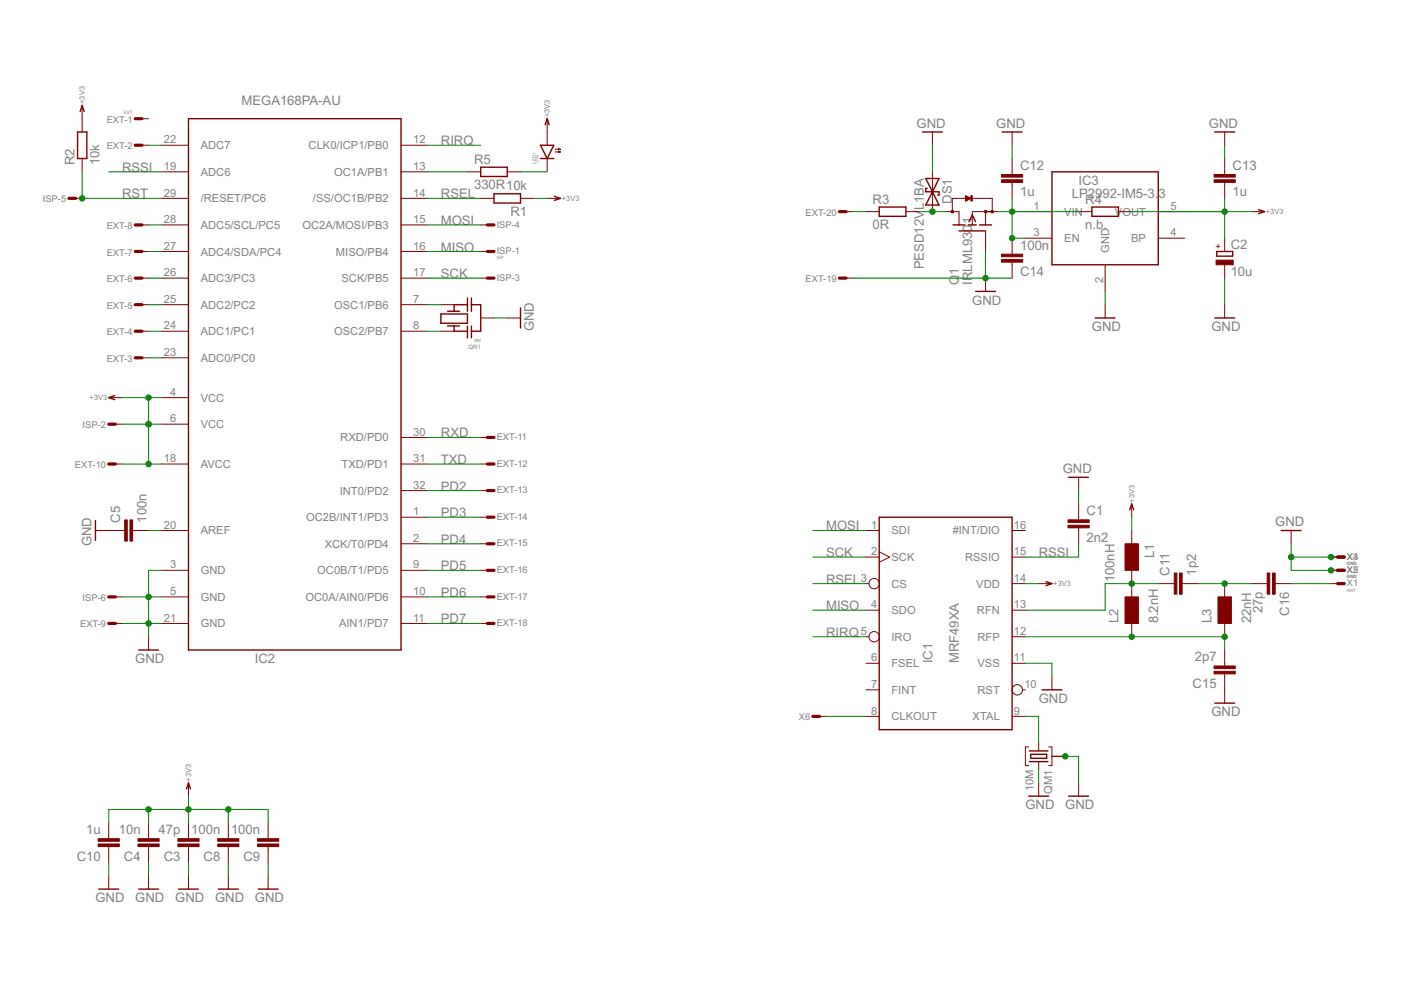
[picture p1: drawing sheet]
<svg xmlns="http://www.w3.org/2000/svg" width="297mm" height="210mm" viewBox="0 0 297 210" stroke-linecap="round" stroke-linejoin="round" font-family="sans-serif">
<g fill="none" stroke="#800000" stroke-width=".3">
<path d="M16.4 28h2v5.6h-2zM17 23.6l.4-1.2 .4 1.2M40 25.2h45v112.6h-45zM101.9 35.5h5.6v1.9h-5.6zM114.6 33.6h2.8M114.6 30.8h2.8l-1.4 2.8zM115.6 26.4l.4-1.2 .4 1.2M195.6 28h4.2M196.3 37.8h2.8l-1.4 2.9zM196.6 39.9h-.3v.8h2.8v.7h-.3M212.5 28h4.2M223 36.4h22.6v19.7h-22.6z"/>
<path d="M257.6 28h4.2M104.7 41.1h5.7v2h-5.7zM117.6 41.6l1.2 .5-1.2 .4M186.4 43.9h5.7v2h-5.7zM197.7 40.7l1.4 2.8h-2.8zM202.1 47.7h2.5M203.3 49h5.7M205.3 47.7h1.7M205.4 47l.7-1.4 .7 1.4M207.7 47.7h2.5M231.5 43.9h5.6v2h-5.6zM258 53.3h3.3v1h-3.3z"/>
<path d="M266.8 44.4l1.3 .5-1.3 .4M93.5 66.6h5.6v1.9h-5.6zM94.9 69.1h2.5M94.9 66h2.5M96.3 69.1v1.1h2.8M99.1 64.6h-2.8v1.4M99.1 63.2v2.8M99.1 69.1v2.5M99.9 64.6h2v5.6h-2M99.9 63.2v2.8M99.9 69.1v2.5M110.4 65.3v4.2"/>
<path d="M206.8 61.8h4.3M232.2 67.4h4.2M257.6 67.4h4.2M24.3 83.9l-1.2 .4 1.2 .4M20.2 110.4v4.2M186.4 109.7h28.2v45h-28.2zM226.6 101.2h4.2M239.5 108.1l.4-1.3 .5 1.3M271.6 112.5h4.2M29.4 137.8h4.2M221.8 123.3l1.2 .4-1.2 .5M218.2 159.2h4"/>
<path d="M218.5 159.9h3.4v.9h-3.4zM220.9 146.3h4.2M257.6 149.1h4.2M39.5 167.3l.5-1.3 .4 1.3M218.1 168.8h4.2M218.2 161.5h4M226.6 168.8h4.2M20.9 188.5h4.3M29.4 188.5h4.2M37.8 188.5h4.3M46.3 188.5h4.2M54.7 188.5h4.3"/>
</g>
<g fill="none" stroke="#800000" stroke-width=".21">
<path d="M17.4 22.4v5.6M17.4 33.6v2.8M28.7 30.8h2.8M28.7 25.2h2.8M34.3 30.8h5.7M34.3 36.4h5.7M85 30.8h5.7M85 36.4h5.7M99.1 36.4h2.8M107.5 36.4h2.9M116 25.2v5.6M116 33.6v2.8"/>
<path d="M117.7 31.6h1.1M117.7 32.2h1.1M118.4 31.5l.4 .1-.4 .2zM118.4 32.1l.4 .1-.4 .1zM197.7 28v2.8M197.7 36.4v8.5M214.6 28v2.8M214.6 33.6v3.4M214.6 38.7v3.4M259.7 28v2.8M259.7 33.6v3.4M259.7 38.7v3.4"/>
<path d="M14.6 42.1h2.8M28.7 47.7h2.8M28.7 53.3h2.8M28.7 59h2.8M34.3 42.1h5.7M34.3 47.7h5.7M34.3 53.3h5.7M34.3 59h5.7M85 42.1h5.7M85 47.7h5.7M85 53.3h5.7M85 59h5.7"/>
<path d="M101.9 42.1h2.8M101.9 47.7h2.8M101.9 53.3h2.8M101.9 59h2.8M110.4 42.1h2.8M116 42.1h2.8M178 59h2.8M178 44.9h2.8M183.6 44.9h2.8M192.1 44.9h2.8M200.5 44.9h2.8v2.8M201.9 44.9v-2.8h8.5v2.8"/>
<path d="M204.7 41.5l1.2 .6-1.2 .5zM204.7 42.5h.2M204.7 42.4h.4M204.7 42.3h.7M204.7 42.1h1M204.7 41.9h.8M204.7 41.7h.5M204.7 41.6h.2M209 44.9v2.8M209 49v4.3M209 59v2.8M211.8 44.9h-5.7v2.8"/>
<path d="M214.6 50.5v3.4M214.6 55.6v3.4M217.4 50.5h5.6M217.4 44.9h5.6M228.7 44.9h2.8M234.3 56.1v5.7M237.1 44.9h2.8M245.6 50.5h5.6M245.6 44.9h5.6M259.7 50.5v2.8M259.7 56.1v2.9M265.3 44.9h2.8"/>
<path d="M28.7 70.2h2.8M28.7 64.6h2.8M28.7 75.9h2.8M34.3 70.2h5.7M34.3 64.6h5.7M34.3 75.9h5.7M85 70.2h5.7M85 64.6h5.7M93.5 70.2h2.8M93.5 64.6h2.8M101.9 67.4h2.8M107.5 67.4h2.9"/>
<path d="M234.3 64.6v2.8M259.7 64.6v2.8M23.1 98.4h2.8M23.1 89.9h2.8M23.1 84.3h2.8M34.3 98.4h5.7M34.3 89.9h5.7M34.3 84.3h5.7M85 92.8h5.7M85 98.4h5.7M101.9 92.8h2.8M101.9 98.4h2.8"/>
<path d="M20.2 112.5h6.2M28.1 112.5h3.4M34.3 112.5h5.7M85 104h5.7M85 109.7h5.7M85 115.3h5.7M101.9 104h2.8M101.9 109.7h2.8M101.9 115.3h2.8M183.6 112.5h2.8M183.6 118.1h2.8M186.4 117l2.2 1.1-2.2 1.1"/>
<path d="M214.6 112.5h2.8M214.6 118.1h2.8M228.7 101.2v2.8M228.7 106.8v3.4M228.7 111.9v3.4M239.9 106.8v2.9M239.9 112.5v2.8M273.7 112.5v2.8M282.2 118.1h2.8M23.1 126.6h2.8M23.1 132.2h2.8M31.5 135v2.8"/>
<path d="M34.3 120.9h5.7M34.3 126.6h5.7M34.3 132.2h5.7M85 120.9h5.7M85 126.6h5.7M85 132.2h5.7M101.9 120.9h2.8M101.9 126.6h2.8M101.9 132.2h2.8M183.6 123.7h.6M183.6 129.4h2.8M183.6 135h.6"/>
<path d="M214.6 123.7h2.8M214.6 129.4h2.8M214.6 135h2.8M220.2 123.7h2.8M239.9 120.9v5.7M239.9 132.2v2.8M245.6 123.7h3.4M250.6 123.7h3.4M259.7 123.7v2.9M259.7 132.2v2.8M259.7 137.8v3.4M265.3 123.7h3.4"/>
<path d="M270.4 123.7h3.3M282.2 123.7h2.8M282.2 120.9h2.8M172.3 151.9h2.9M183.6 140.6h2.8M183.6 146.3h2.8M183.6 151.9h2.8M214.6 140.6h2.8M214.6 151.9h2.8M216.8 146.3h.6M218.1 158.4h-.7v3.9h.7M220.2 157.5v1.7"/>
<path d="M222.3 158.4h.7v3.9h-.7M223 143.4v2.9M259.7 142.9v6.2M23.1 174.4v3.4M23.1 179.5v3.4M31.5 174.4v3.4M31.5 179.5v3.4M40 166v2.8M40 174.4v3.4M40 179.5v3.4M48.4 174.4v3.4M48.4 179.5v3.4"/>
<path d="M56.9 174.4v3.4M56.9 179.5v3.4M220.2 161.5v1.7M220.2 166v2.8M223 160.4h2.8M228.7 166v2.8M23.1 185.7v2.8M31.5 185.7v2.8M40 185.7v2.8M48.4 185.7v2.8M56.9 185.7v2.8"/>
<circle cx="185.3" cy="123.7" r="1.1"/>
<circle cx="185.3" cy="135" r="1.1"/>
<circle cx="215.7" cy="146.3" r="1.1"/>
</g>
<g fill="#800000" stroke="#800000" stroke-width=".21">
<path d="M226.4 111.4h4.5v.5h-4.5z"/>
<path d="M226.4 110.2h4.5v.6h-4.5z"/>
<path d="M37.7 177.8h4.5v.6h-4.5z"/>
<path d="M37.7 178.9h4.5v.6h-4.5z"/>
<path d="M29.3 177.8h4.4v.6h-4.4z"/>
<path d="M29.3 178.9h4.4v.6h-4.4z"/>
<path d="M27.6 110.2h.5v4.5h-.5z"/>
<path d="M26.4 110.2h.6v4.5h-.6z"/>
<path d="M46.2 177.8h4.5v.6h-4.5z"/>
<path d="M46.2 178.9h4.5v.6h-4.5z"/>
<path d="M54.6 177.8h4.5v.6h-4.5z"/>
<path d="M54.6 178.9h4.5v.6h-4.5z"/>
<path d="M20.8 177.8h4.5v.6h-4.5z"/>
<path d="M20.8 178.9h4.5v.6h-4.5z"/>
<path d="M205.8 41.5h.3v1.1h-.3z"/>
<path d="M212.3 38.1h4.5v.6h-4.5z"/>
<path d="M212.3 37h4.5v.5h-4.5z"/>
<path d="M257.4 38.1h4.5v.6h-4.5z"/>
<path d="M257.4 37h4.5v.5h-4.5z"/>
<path d="M212.3 53.9h4.5v.5h-4.5z"/>
<path d="M212.3 55h4.5v.6h-4.5z"/>
<path d="M238.5 115.3h2.9v5.6h-2.9z"/>
<path d="M238.5 126.6h2.9v5.6h-2.9z"/>
<path d="M258.2 126.6h2.9v5.6h-2.9z"/>
<path d="M250.1 121.5h.5v4.5h-.5z"/>
<path d="M249 121.5h.5v4.5h-.5z"/>
<path d="M257.4 141.2h4.5v.6h-4.5z"/>
<path d="M257.4 142.3h4.5v.6h-4.5z"/>
<path d="M268.7 121.5h.5v4.5h-.5z"/>
<path d="M269.8 121.5h.6v4.5h-.6z"/>
<path d="M257.8 55.2h3.7v.9h-3.7z"/>
</g>
<g fill="none" stroke="#800000" stroke-width=".68">
<path d="M28.7 25.2h1.4M28.7 30.8h1.4M14.6 42.1h1.4M28.7 53.3h1.4M28.7 59h1.4M28.7 47.7h1.4M103.3 53.3h1.4M103.3 59h1.4M103.3 47.7h1.4M178 59h1.4M178 44.9h1.4M28.7 75.9h1.4"/>
<path d="M28.7 70.2h1.4M28.7 64.6h1.4M23.1 89.9h1.4M23.1 98.4h1.4M103.3 98.4h1.4M103.3 92.8h1.4M103.3 104h1.4M103.3 109.7h1.4M103.3 115.3h1.4M283.6 118.1h1.4M23.1 126.6h1.4M23.1 132.2h1.4"/>
<path d="M103.3 126.6h1.4M103.3 132.2h1.4M103.3 120.9h1.4M283.6 120.9h1.4M283.6 123.7h1.4M172.3 151.9h1.5"/>
</g>
<g fill="#800000" stroke="#800000" stroke-width=".21">
<circle cx="201.9" cy="44.9" r=".28"/>
<circle cx="210.4" cy="44.9" r=".28"/>
<circle cx="209" cy="44.9" r=".28"/>
</g>
<g fill="none" stroke="#008000" stroke-width=".21">
<path d="M17.4 36.4v5.7h16.9M23.1 36.4h11.2M31.5 30.8h2.8M90.7 30.8h11.2M90.7 36.4h8.4M110.4 36.4h5.6M197.7 30.8v5.6M214.6 30.8v2.8M259.7 30.8v2.8M31.5 59h2.8M31.5 47.7h2.8M31.5 53.3h2.8"/>
<path d="M90.7 59h11.2M90.7 42.1h11.2M90.7 47.7h11.2M90.7 53.3h11.2M113.2 42.1h2.8M180.8 59h33.8M180.8 44.9h2.8M194.9 44.9h5.6M209 53.3v5.7M211.8 44.9h16.9M214.6 42.1v8.4h2.8M239.9 44.9h25.4"/>
<path d="M259.7 42.1v8.4M259.7 59v5.6M31.5 70.2h2.8M31.5 75.9h2.8M31.5 64.6h2.8M90.7 70.2h2.8M90.7 64.6h2.8M104.7 67.4h2.8M234.3 61.8v2.8M25.9 84.3h8.4M25.9 98.4h8.4M25.9 89.9h8.4"/>
<path d="M31.5 84.3v14.1M90.7 98.4h11.2M90.7 92.8h11.2M31.5 112.5h2.8M90.7 109.7h11.2M90.7 115.3h11.2M90.7 104h11.2M172.3 118.1h11.3M172.3 112.5h11.3M228.7 104v2.8M228.7 115.3v2.8h-11.3M239.9 109.7v2.8"/>
<path d="M273.7 115.3v5.6h8.5M273.7 118.1h8.5M25.9 126.6h8.4M25.9 132.2h8.4M34.3 120.9h-2.8v14.1M90.7 120.9h11.2M90.7 126.6h11.2M90.7 132.2h11.2M172.3 123.7h11.3M172.3 129.4h11.3M172.3 135h11.3M217.4 135h42.3v2.8"/>
<path d="M217.4 123.7h2.8M245.6 123.7h-11.3v5.7h-16.9M254 123.7h11.3M273.7 123.7h8.5M175.2 151.9h8.4M217.4 140.6h5.6v2.8M217.4 151.9h2.8v5.6M23.1 174.4v-2.8h33.8v2.8M31.5 171.6v2.8M40 168.8v5.6M48.4 171.6v2.8M220.2 163.2v2.8"/>
<path d="M225.8 160.4h2.9v5.6M23.1 182.9v2.8M31.5 182.9v2.8M40 182.9v2.8M48.4 182.9v2.8M56.9 182.9v2.8"/>
</g>
<g fill="#008000" stroke="#008000" stroke-width=".21">
<circle cx="31.5" cy="126.6" r=".57"/>
<circle cx="31.5" cy="132.2" r=".57"/>
<circle cx="209" cy="59" r=".57"/>
<circle cx="273.7" cy="118.1" r=".57"/>
<circle cx="282.2" cy="118.1" r=".57"/>
<circle cx="282.2" cy="120.9" r=".57"/>
<circle cx="225.8" cy="160.4" r=".57"/>
<circle cx="40" cy="171.6" r=".57"/>
<circle cx="48.4" cy="171.6" r=".57"/>
<circle cx="31.5" cy="171.6" r=".57"/>
<circle cx="31.5" cy="89.9" r=".57"/>
<circle cx="31.5" cy="84.3" r=".57"/>
<circle cx="31.5" cy="98.4" r=".57"/>
<circle cx="259.7" cy="44.9" r=".57"/>
<circle cx="17.4" cy="42.1" r=".57"/>
<circle cx="197.7" cy="44.9" r=".57"/>
<circle cx="214.6" cy="44.9" r=".57"/>
<circle cx="214.6" cy="50.5" r=".57"/>
<circle cx="239.9" cy="123.7" r=".57"/>
<circle cx="259.7" cy="123.7" r=".57"/>
<circle cx="259.7" cy="135" r=".57"/>
<circle cx="239.9" cy="135" r=".57"/>
</g>
<g font-size="3.1" fill="#808080">
<text x="51.2" y="22.3">MEGA168PA-AU</text>
<text x="194.3" y="27.1">GND</text>
<text x="211.2" y="27.1">GND</text>
<text x="256.3" y="27.1">GND</text>
<text x="15.8" y="35" transform="rotate(-90 15.8 35)">R2</text>
<text x="21.1" y="35" transform="rotate(-90 21.1 35)">10k</text>
<text x="93.5" y="30.8">RIRQ</text>
<text x="100.5" y="34.8">R5</text>
<text x="25.9" y="36.4">RSSI</text>
<text x="100.5" y="40.1">330R10k</text>
<text x="216.3" y="41.6">1u</text>
<text x="216.3" y="36">C12</text>
<text x="228.7" y="39.2">IC3</text>
<text x="261.3" y="41.6">1u</text>
<text x="261.3" y="36">C13</text>
<text x="25.9" y="42.1">RST</text>
<text x="93.5" y="47.7">MOSI</text>
<text x="93.5" y="42.1">RSEL</text>
<text x="108.2" y="45.7">R1</text>
<text x="185" y="43.2">R3</text>
<text x="195.9" y="44.6" transform="rotate(-90 195.9 44.6)">L1BA</text>
<text x="201.8" y="43.2" transform="rotate(-90 201.8 43.2)">DS1</text>
<text x="227.3" y="42.1">LP2992-IM5-3.</text>
<text x="230.1" y="43.2">R4</text>
<text x="245.6" y="42.1">3</text>
<text x="93.5" y="53.3">MISO</text>
<text x="185" y="48.5">0R</text>
<text x="216.3" y="52.9">100n</text>
<text x="230.1" y="48.5">n.b.</text>
<text x="260.9" y="52.8">C2</text>
<text x="93.5" y="59">SCK</text>
<text x="195.9" y="57.1" transform="rotate(-90 195.9 57.1)">PESD12V</text>
<text x="203.3" y="58.2" transform="rotate(-90 203.3 58.2)">1</text>
<text x="216.3" y="58.5">C14</text>
<text x="260.9" y="58.4">10u</text>
<text x="203.3" y="60.4" transform="rotate(-90 203.3 60.4)">Q</text>
<text x="206.1" y="60.4" transform="rotate(-90 206.1 60.4)">IRLML9301</text>
<text x="206.1" y="64.6">GND</text>
<text x="113.2" y="70.2" transform="rotate(-90 113.2 70.2)">GND</text>
<text x="231.5" y="70.2">GND</text>
<text x="256.8" y="70.2">GND</text>
<text x="93.5" y="92.8">RXD</text>
<text x="93.5" y="98.4">TXD</text>
<text x="225.3" y="100.4">GND</text>
<text x="93.5" y="104">PD2</text>
<text x="25.4" y="110.8" transform="rotate(-90 25.4 110.8)">C5</text>
<text x="31.1" y="110.8" transform="rotate(-90 31.1 110.8)">100n</text>
<text x="93.5" y="109.7">PD3</text>
<text x="175.2" y="112.5">MOSI</text>
<text x="230.4" y="109.2">C1</text>
<text x="270.4" y="111.6">GND</text>
<text x="19.4" y="115.8" transform="rotate(-90 19.4 115.8)">GND</text>
<text x="93.5" y="115.3">PD4</text>
<text x="175.2" y="118.1">SCK</text>
<text x="220.2" y="118.1">RSSI</text>
<text x="230.4" y="114.9">2n2</text>
<text x="244.7" y="118.4" transform="rotate(-90 244.7 118.4)">L1</text>
<text x="93.5" y="120.9">PD5</text>
<text x="175.2" y="123.7">RSEL</text>
<text x="236.3" y="123.5" transform="rotate(-90 236.3 123.5)">100nH</text>
<text x="248" y="122" transform="rotate(-90 248 122)">C11</text>
<text x="253.6" y="122" transform="rotate(-90 253.6 122)">1p2</text>
<text x="93.5" y="126.6">PD6</text>
<text x="175.2" y="129.4">MISO</text>
<text x="267.7" y="130.1" transform="rotate(-90 267.7 130.1)">27p</text>
<text x="273.3" y="130.5" transform="rotate(-90 273.3 130.5)">C16</text>
<text x="93.5" y="132.2">PD7</text>
<text x="175.2" y="135">RIRQ</text>
<text x="237.1" y="132.2" transform="rotate(-90 237.1 132.2)">L2</text>
<text x="245.6" y="132.2" transform="rotate(-90 245.6 132.2)">8.2nH</text>
<text x="256.8" y="132.2" transform="rotate(-90 256.8 132.2)">L3</text>
<text x="265.3" y="132.2" transform="rotate(-90 265.3 132.2)">22nH</text>
<text x="28.7" y="140.6">GND</text>
<text x="54" y="140.6">IC2</text>
<text x="197.7" y="140.6" transform="rotate(-90 197.7 140.6)">IC1</text>
<text x="203.3" y="140.6" transform="rotate(-90 203.3 140.6)">MRF49XA</text>
<text x="253.3" y="140.2">2p7</text>
<text x="220.2" y="149.1">GND</text>
<text x="252.9" y="145.8">C15</text>
<text x="256.8" y="151.9">GND</text>
<text x="217.4" y="171.6">GND</text>
<text x="225.9" y="171.6">GND</text>
<text x="18.3" y="176.8">1u</text>
<text x="25.2" y="176.8">10n</text>
<text x="33.6" y="176.8">47p</text>
<text x="40.5" y="176.8">100n</text>
<text x="49" y="176.8">100n</text>
<text x="16.3" y="182.5">C10</text>
<text x="26.3" y="182.5">C4</text>
<text x="34.7" y="182.5">C3</text>
<text x="43.2" y="182.5">C8</text>
<text x="51.6" y="182.5">C9</text>
<text x="20.2" y="191.3">GND</text>
<text x="28.7" y="191.3">GND</text>
<text x="37.1" y="191.3">GND</text>
<text x="45.6" y="191.3">GND</text>
<text x="54" y="191.3">GND</text>
</g>
<g font-size="2.6" fill="#808080">
<text x="34.7" y="30.4">22</text>
<text x="42.5" y="31.6">ADC7</text>
<text x="65.4" y="31.6">CLK0/ICP1/PB0</text>
<text x="87.6" y="30.4">12</text>
<text x="34.7" y="41.7">29</text>
<text x="34.7" y="36">19</text>
<text x="42.5" y="37.3">ADC6</text>
<text x="70.8" y="37.3">OC1A/PB1</text>
<text x="87.6" y="36">13</text>
<text x="87.6" y="41.7">14</text>
<text x="34.7" y="47.3">28</text>
<text x="42.5" y="42.9">/RESET/PC6</text>
<text x="66.3" y="42.9">/SS/OC1B/PB2</text>
<text x="87.6" y="47.3">15</text>
<text x="219.1" y="44.5">1</text>
<text x="225.6" y="45.7">VIN</text>
<text x="236.4" y="45.7">VOUT</text>
<text x="248.2" y="44.5">5</text>
<text x="34.7" y="52.9">27</text>
<text x="42.5" y="48.5">ADC5/SCL/PC5</text>
<text x="64.1" y="48.5">OC2A/MOSI/PB3</text>
<text x="87.6" y="52.9">16</text>
<text x="219.1" y="50.1">3</text>
<text x="225.6" y="51.4">EN</text>
<text x="235.2" y="53.6" transform="rotate(-90 235.2 53.6)">GND</text>
<text x="239.8" y="51.4">BP</text>
<text x="248.2" y="50.1">4</text>
<text x="34.7" y="58.6">26</text>
<text x="42.5" y="59.8">ADC3/PC3</text>
<text x="42.5" y="54.2">ADC4/SDA/PC4</text>
<text x="71.2" y="54.2">MISO/PB4</text>
<text x="72.4" y="59.8">SCK/PB5</text>
<text x="87.6" y="58.6">17</text>
<text x="34.7" y="64.2">25</text>
<text x="42.5" y="65.4">ADC2/PC2</text>
<text x="70.8" y="65.4">OSC1/PB6</text>
<text x="87.6" y="64.2">7</text>
<text x="233.9" y="60" transform="rotate(-90 233.9 60)">2</text>
<text x="34.7" y="69.8">24</text>
<text x="42.5" y="71.1">ADC1/PC1</text>
<text x="70.8" y="71.1">OSC2/PB7</text>
<text x="87.6" y="69.8">8</text>
<text x="34.7" y="75.5">23</text>
<text x="42.5" y="76.7">ADC0/PC0</text>
<text x="36.1" y="83.9">4</text>
<text x="36.1" y="89.5">6</text>
<text x="42.5" y="85.2">VCC</text>
<text x="42.5" y="90.8">VCC</text>
<text x="72.1" y="93.6">RXD/PD0</text>
<text x="87.6" y="92.4">30</text>
<text x="34.7" y="98">18</text>
<text x="42.5" y="99.2">AVCC</text>
<text x="72.4" y="99.2">TXD/PD1</text>
<text x="87.6" y="98">31</text>
<text x="72" y="104.9">INT0/PD2</text>
<text x="87.6" y="103.6">32</text>
<text x="34.7" y="112.1">20</text>
<text x="42.5" y="113.3">AREF</text>
<text x="64.9" y="110.5">OC2B/INT1/PD3</text>
<text x="87.6" y="109.3">1</text>
<text x="184.7" y="112.1">1</text>
<text x="189" y="113.3">SDI</text>
<text x="202" y="113.3">#INT/DIO</text>
<text x="215" y="112.1">16</text>
<text x="68.8" y="116.1">XCK/T0/PD4</text>
<text x="87.6" y="114.9">2</text>
<text x="184.7" y="117.7">2</text>
<text x="189" y="118.9">SCK</text>
<text x="204.6" y="119">RSSIO</text>
<text x="215" y="117.7">15</text>
<text x="36.1" y="120.5">3</text>
<text x="42.5" y="121.8">GND</text>
<text x="67.3" y="121.8">OC0B/T1/PD5</text>
<text x="87.6" y="120.5">9</text>
<text x="182.5" y="123.3">3</text>
<text x="189" y="124.6">CS</text>
<text x="207" y="124.6">VDD</text>
<text x="215" y="123.3">14</text>
<text x="34.7" y="131.8">21</text>
<text x="36.1" y="126.2">5</text>
<text x="42.5" y="127.4">GND</text>
<text x="64.8" y="127.4">OC0A/AIN0/PD6</text>
<text x="87.6" y="126.2">10</text>
<text x="87.6" y="131.8">11</text>
<text x="184.7" y="129">4</text>
<text x="189" y="130.2">SDO</text>
<text x="207.1" y="130.2">RFN</text>
<text x="215" y="129">13</text>
<text x="42.5" y="133">GND</text>
<text x="71.9" y="133">AIN1/PD7</text>
<text x="182.5" y="134.6">5</text>
<text x="189" y="135.8">IRO</text>
<text x="207.3" y="135.9">RFP</text>
<text x="215" y="134.6">12</text>
<text x="184.7" y="140.2">6</text>
<text x="189" y="141.5">FSEL</text>
<text x="207.2" y="141.5">VSS</text>
<text x="215" y="140.2">11</text>
<text x="184.7" y="145.9">7</text>
<text x="189" y="147.1">FINT</text>
<text x="207.2" y="147.1">RST</text>
<text x="217.2" y="145.9">10</text>
<text x="184.7" y="151.5">8</text>
<text x="189" y="152.7">CLKOUT</text>
<text x="206.2" y="152.7">XTAL</text>
<text x="215" y="151.5">9</text>
<text x="219.1" y="167.8" transform="rotate(-90 219.1 167.8)">10M</text>
<text x="223" y="168.3" transform="rotate(-90 223 168.3)">QM1</text>
</g>
<g font-size="2.2" fill="#808080">
<text x="22.6" y="26">EXT-1</text>
<text x="22.6" y="31.7">EXT-2</text>
<text x="9.1" y="42.9">ISP-5</text>
<text x="170.8" y="45.7">EXT-20</text>
<text x="22.6" y="48.6">EXT-8</text>
<text x="105.3" y="53.9">ISP-1</text>
<text x="105.3" y="48.3">ISP-4</text>
<text x="22.6" y="59.8">EXT-6</text>
<text x="22.6" y="54.2">EXT-7</text>
<text x="105.3" y="59.5">ISP-3</text>
<text x="170.8" y="59.8">EXT-19</text>
<text x="22.6" y="65.4">EXT-5</text>
<text x="22.6" y="71.1">EXT-4</text>
<text x="22.6" y="76.7">EXT-3</text>
<text x="17.5" y="90.8">ISP-2</text>
<text x="105.3" y="93.3">EXT-11</text>
<text x="15.9" y="99.2">EXT-10</text>
<text x="105.3" y="99">EXT-12</text>
<text x="105.3" y="104.6">EXT-13</text>
<text x="105.3" y="110.2">EXT-14</text>
<text x="105.3" y="115.9">EXT-15</text>
<text x="285.6" y="118.7">X3</text>
<text x="286.9" y="118.7">4</text>
<text x="105.3" y="121.5">EXT-16</text>
<text x="285.6" y="124.3">X1</text>
<text x="285.6" y="121.5">X2</text>
<text x="286.9" y="121.5">5</text>
<text x="17.5" y="127.4">ISP-6</text>
<text x="105.3" y="127.1">EXT-17</text>
<text x="17" y="133">EXT-9</text>
<text x="105.3" y="132.7">EXT-18</text>
<text x="169.4" y="152.8">X6</text>
</g>
<text font-size="2.2" fill="#800000" x="259" y="52.9" transform="rotate(-90 259 52.9)">+</text>
<g font-size="1.8" fill="#808080">
<text x="18" y="22.1" transform="rotate(-90 18 22.1)">+3V3</text>
<text x="116.6" y="24.9" transform="rotate(-90 116.6 24.9)">+3V3</text>
<text x="119.1" y="42.6">+3V3</text>
<text x="268.4" y="45.4">+3V3</text>
<text x="19" y="84.9">+3V3</text>
<text x="240.5" y="106.6" transform="rotate(-90 240.5 106.6)">+3V3</text>
<text x="223.3" y="124.3">+3V3</text>
<text x="40.5" y="165.7" transform="rotate(-90 40.5 165.7)">+3V3</text>
</g>
<text font-size="1.4" fill="#808080" x="99.3" y="74">QR1</text>
<g font-size="1.1" fill="#808080">
<text x="26.3" y="24.2">EXT</text>
<text x="113.6" y="34.7" transform="rotate(-90 113.6 34.7)">LED1</text>
<text x="105.3" y="55">ISP</text>
<text x="100.6" y="72.6">8M</text>
<text x="285.6" y="119.8">GND</text>
<text x="285.6" y="125.4">ANT</text>
<text x="285.6" y="122.6">GND</text>
</g>
<text font-size=".7" fill="#808080" x="114.2" y="34.6" transform="rotate(-90 114.2 34.6)">LEDR</text>
</svg>
